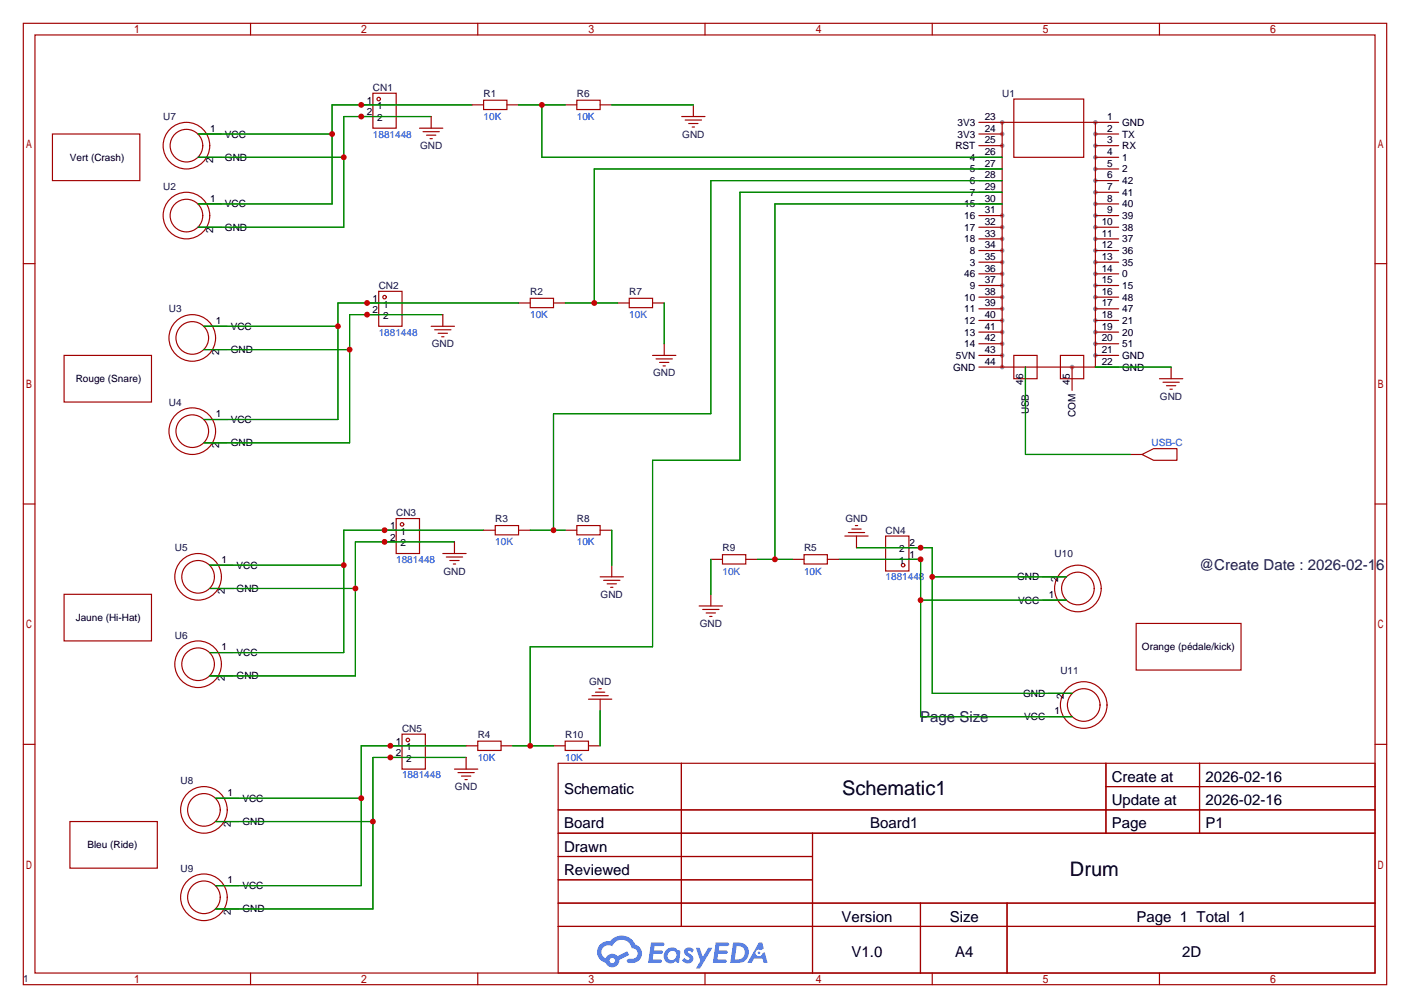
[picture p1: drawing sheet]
<svg xmlns="http://www.w3.org/2000/svg" width="307mm" height="220mm" viewBox="0 0 307 220" stroke-linecap="round" stroke-linejoin="round" font-family="sans-serif">
<g fill="#999">
<circle cx="238.8" cy="26.7" r=".51"/>
<circle cx="238.8" cy="29.2" r=".51"/>
<circle cx="238.8" cy="31.8" r=".51"/>
<circle cx="238.8" cy="34.3" r=".51"/>
<circle cx="238.8" cy="36.8" r=".51"/>
<circle cx="238.8" cy="39.4" r=".51"/>
<circle cx="238.8" cy="41.9" r=".51"/>
<circle cx="238.8" cy="44.4" r=".51"/>
<circle cx="238.8" cy="47" r=".51"/>
<circle cx="238.8" cy="49.5" r=".51"/>
<circle cx="238.8" cy="52.1" r=".51"/>
<circle cx="238.8" cy="54.6" r=".51"/>
<circle cx="238.8" cy="57.1" r=".51"/>
<circle cx="238.8" cy="59.7" r=".51"/>
<circle cx="238.8" cy="62.2" r=".51"/>
<circle cx="238.8" cy="64.8" r=".51"/>
<circle cx="238.8" cy="67.3" r=".51"/>
<circle cx="238.8" cy="69.8" r=".51"/>
<circle cx="238.8" cy="72.4" r=".51"/>
<circle cx="238.8" cy="74.9" r=".51"/>
<circle cx="238.8" cy="77.5" r=".51"/>
<circle cx="218.4" cy="26.7" r=".51"/>
<circle cx="218.4" cy="29.2" r=".51"/>
<circle cx="218.4" cy="31.7" r=".51"/>
<circle cx="218.4" cy="47" r=".51"/>
<circle cx="218.4" cy="49.5" r=".51"/>
<circle cx="218.4" cy="52.1" r=".51"/>
<circle cx="218.4" cy="54.6" r=".51"/>
<circle cx="218.4" cy="57.1" r=".51"/>
<circle cx="218.4" cy="59.7" r=".51"/>
<circle cx="218.4" cy="62.2" r=".51"/>
<circle cx="218.4" cy="64.8" r=".51"/>
<circle cx="218.4" cy="67.3" r=".51"/>
<circle cx="218.4" cy="69.8" r=".51"/>
<circle cx="218.4" cy="72.4" r=".51"/>
<circle cx="218.4" cy="74.9" r=".51"/>
<circle cx="218.4" cy="77.5" r=".51"/>
<circle cx="218.4" cy="80" r=".51"/>
<circle cx="233.7" cy="80" r=".51"/>
</g>
<g fill="none" stroke="#a10000" stroke-width=".25">
<path d="M5.1 5.1h297.2v209.5h-297.2zM7.6 7.6h292.1v204.5h-292.1zM54.6 5.1v2.5M104.1 5.1v2.5M153.7 5.1v2.5M203.2 5.1v2.5M252.7 5.1v2.5M5.1 57.5h2.5M299.7 57.5h2.6M5.1 109.9h2.5M299.7 109.9h2.6M5.1 162.2h2.5"/>
<path d="M121.7 166.4h178v45.7h-178zM121.7 176.5h178M148.5 166.4v35.5M241.1 166.4v15.2M241.1 171.4h58.6M261.5 166.4v15.2M299.7 162.2h2.6M121.7 181.6h178M121.7 186.7h55.4M121.7 196.8h178M121.7 191.8h55.4M177.1 181.6v30.5"/>
<path d="M200.6 196.8v15.3M219.5 196.8v15.3M54.6 212.1v2.5M104.1 212.1v2.5M121.7 201.9h178M153.7 212.1v2.5M203.2 212.1v2.5M252.7 212.1v2.5"/>
</g>
<g fill="#5487ff">
<path d="M149.4 206.8a1.3 1.3 0 0 1 1.8 .3l-.4 .6a.54 .54 0 0 0-.9-.3l.2 .3a1.28 1.28 0 0 1 .7 2 1.53 1.53 0 0 1-2.1-.3l.5-.6 .8 .4a.31 .31 0 0 0 .3-.2 .31 .31 0 0 0-.3-.4 1.12 1.12 0 0 1-.6-1.8z"/>
<path d="M151.7 206.6h.8l.7 2 1.2-2h.9l-2.7 4.5h-.9l1-1.6z"/>
<path d="M141.9 205.4h2.3a.46 .46 0 0 1 .5 .1 .46 .46 0 0 1 .1 .5l-.4 .2h-1.7l-.2 .9h1.7a.4 .4 0 0 1 .3 .5 .4 .4 0 0 1-.4 .3h-1.7l-.1 1.2h1.3a.46 .46 0 0 1 .5 .1 .46 .46 0 0 1 .1 .5l-.3 .2h-2.6z"/>
<path d="M156 205.4h2.3a.47 .47 0 0 1 .5 .1 .47 .47 0 0 1 .1 .5l-.4 .2h-1.7l-.1 .9h1.6a.4 .4 0 0 1 .3 .5 .4 .4 0 0 1-.4 .3h-1.7l-.1 1.2h1.3a.46 .46 0 0 1 .5 .1 .46 .46 0 0 1 .2 .5l-.4 .2h-2.6z"/>
<path d="M165.4 205.4h.7l.4 1.4-.6 .3a.75 .75 0 0 0-1.2 .3 .75 .75 0 0 0 .5 1.1 .75 .75 0 0 0 1-.7l.5-.3 .6 2.4h-.8l-.3-1h-1.8l-.6 1h-.9z"/>
<path d="M159.8 205.4l-.6 4.5h1.4a2.27 2.27 0 0 0 2.6-2.3 2.27 2.27 0 0 0-2.7-2.2zM160.6 206.2a1.5 1.5 0 0 1 1.8 1.5 1.5 1.5 0 0 1-2 1.4h-.2z"/>
<path d="M145.2 207.1a1.6 1.6 0 0 0-.3 2.2 1.6 1.6 0 0 0 2.3 .2l.8 .4 .3-2.5-.2-.2-.4-.1a1.58 1.58 0 0 0-2.5 0zM145.8 207.6a.98 .98 0 0 1 1.6 .4 .98 .98 0 0 1-1 1.3 .94 .94 0 0 1-.9-.7 .94 .94 0 0 1 .3-1z"/>
<path d="M130.9 205.8a2.37 2.37 0 0 0 1.1 4 1.54 1.54 0 0 0 1.8 1 1.54 1.54 0 0 0 1.2-1.6l2.2-1.1-.5-.7-2.1 1a1.57 1.57 0 0 0-2.6 .5 1.5 1.5 0 0 1-.7-2.1 1.5 1.5 0 0 1 2.2-.5 2.23 2.23 0 0 1 2.2-1.5 2.23 2.23 0 0 1 2 1.9 1.16 1.16 0 0 1 1.3 1.1 1.16 1.16 0 0 1-1.1 1.2h-.7a.47 .47 0 0 0-.6 .4 .47 .47 0 0 0 .5 .5 2.17 2.17 0 0 0 2.5-.9 2.17 2.17 0 0 0-.4-2.7l-.8-.4a3.2 3.2 0 0 0-5.4-.8l-1.1 .1zM132.9 209.4a.6 .6 0 0 1 1.2 0 .6 .6 0 0 1-1.2 0z"/>
<circle cx="165.4" cy="207.7" r=".28"/>
</g>
<g fill="none" stroke="#a10000" stroke-width=".25">
<path d="M11.4 29.2h19.1v10.2h-19.1zM43.2 29.2h5.1M43.2 34.3h5.1M78.7 22.9h2.6M78.7 25.4h2.6M81.3 20.3h5.1v7.6h-5.1zM91.4 27.9h5.1M92.2 28.7h3.6M93 29.5h2M93.7 30.2h.5M94 25.4v2.5M102.9 22.9h2.5"/>
<path d="M105.4 21.8h5.1v2.1h-5.1zM110.5 22.9h2.5M123.2 22.9h2.5M125.7 21.8h5.1v2.1h-5.1zM130.8 22.9h2.5M148.6 25.4h5.1M149.4 26.2h3.5M150.1 26.9h2M150.9 27.7h.5M151.1 22.9v2.5M213.4 26.7h5M213.4 29.2h5"/>
<path d="M213.4 31.8h5M213.4 34.3h5M213.4 36.8h5M213.4 39.4h5M218.4 26.7h20.4v53.3h-20.4zM221 21.6h15.2v12.7h-15.2zM238.8 26.7h5M238.8 29.2h5M238.8 31.8h5M238.8 34.3h5M238.8 36.8h5M238.8 39.4h5"/>
<path d="M43.2 44.4h5.1M43.2 49.5h5.1M213.4 41.9h5M213.4 44.4h5M213.4 47h5M213.4 49.5h5M213.4 52.1h5M213.4 54.6h5M213.4 57.1h5M213.4 59.7h5M238.8 41.9h5M238.8 44.4h5"/>
<path d="M238.8 47h5M238.8 49.5h5M238.8 52.1h5M238.8 54.6h5M238.8 57.1h5M238.8 59.7h5M14 77.5h19v10.1h-19zM44.4 71.1h5.1M44.4 76.2h5.1M80 66h2.5M80 68.6h2.5M82.5 63.5h5.1v7.6h-5.1z"/>
<path d="M94 71.1h5.1M94.7 71.9h3.6M95.5 72.6h2M96.3 73.4h.5M96.5 68.6v2.5M113 66h2.6M115.6 65h5v2.1h-5zM120.6 66h2.6M134.6 66h2.6M137.2 65h5v2.1h-5zM142.2 77.5h5.1M142.2 66h2.6"/>
<path d="M143 78.2h3.6M143.8 79h2M144.5 79.8h.5M144.8 74.9v2.6M213.4 62.2h5M213.4 64.8h5M213.4 67.3h5M213.4 69.8h5M213.4 72.4h5M213.4 74.9h5M213.4 77.5h5M221 77.5h5.1v5h-5.1z"/>
<path d="M231.1 77.5h5.1v5h-5.1zM238.8 62.2h5M238.8 64.8h5M238.8 67.3h5M238.8 69.8h5M238.8 72.4h5M238.8 74.9h5M238.8 77.5h5M44.4 91.4h5.1M44.4 96.5h5.1M213.4 80h5M223.5 80v5.1"/>
<path d="M233.7 80v5.1M238.8 80h5M246.4 99.1h2.5M248.9 99.1l2.6-1.3h5v2.5h-5zM252.7 82.5h5.1M253.5 83.3h3.5M254.3 84.1h2M255 84.8h.5M255.3 80v2.5M83.8 115.6h2.6M83.8 118.1h2.6M86.4 113h5v7.6h-5z"/>
<path d="M99.1 118.1v2.5M105.4 115.6h2.5M107.9 114.6h5.1v2h-5.1zM113 115.6h2.6M123.2 115.6h2.5M125.7 114.6h5.1v2h-5.1zM130.8 115.6h2.5M184.1 116.8h5.1M184.9 116.1h3.6M185.7 115.3h2M186.4 114.6h.5M186.7 116.8v2.6"/>
<path d="M193 116.8h5.1v7.7h-5.1zM198.1 119.4h2.6M14 129.5h19v10.2h-19zM45.7 123.2h5.1M45.7 128.3h5.1M96.5 120.6h5.1M97.3 121.4h3.5M98 122.2h2.1M98.8 122.9h.5M130.8 125.7h5.1M131.6 126.5h3.5M132.3 127.3h2.1"/>
<path d="M133.1 128h.5M133.3 123.2v2.5M152.4 132.1h5.1M153.2 132.8h3.5M153.9 133.6h2.1M154.7 134.4h.5M154.9 121.9h2.6M154.9 129.5v2.6M157.5 120.9h5.1v2h-5.1zM162.6 121.9h2.5M172.7 121.9h2.6M175.3 120.9h5v2h-5z"/>
<path d="M180.3 121.9h2.6M198.1 121.9h2.6M227.3 130.8h5.1M227.3 125.7h5.1M247.6 135.9h22.9v10.1h-22.9zM45.7 142.2h5.1M45.7 147.3h5.1M128.3 152.4h5M129 151.6h3.6M129.8 150.9h2M130.6 150.1h.5M130.8 152.4v2.5"/>
<path d="M228.6 156.2h5.1M228.6 151.1h5.1M15.2 179.1h19.1v10.1h-19.1zM47 174h5.1M47 179.1h5.1M85.1 162.6h2.5M85.1 165.1h2.5M87.6 160h5.1v7.6h-5.1zM99.1 167.6h5M99.8 168.4h3.6M100.6 169.2h2M101.3 169.9h.6"/>
<path d="M101.6 162.6h2.5M101.6 165.1v2.5M104.1 161.5h5.1v2.1h-5.1zM109.2 162.6h2.6M120.6 162.6h2.6M123.2 161.5h5.1v2.1h-5.1zM128.3 162.6h2.5M47 193h5.1M47 198.1h5.1"/>
<circle cx="40.6" cy="31.7" r="3.6"/>
<circle cx="40.6" cy="31.7" r="5.1"/>
<circle cx="82.5" cy="21.6" r=".38"/>
<circle cx="40.6" cy="47" r="3.6"/>
<circle cx="40.6" cy="47" r="5.1"/>
<circle cx="41.9" cy="73.7" r="3.6"/>
<circle cx="41.9" cy="73.7" r="5.1"/>
<circle cx="83.8" cy="64.8" r=".38"/>
<circle cx="41.9" cy="94" r="3.6"/>
<circle cx="41.9" cy="94" r="5.1"/>
<circle cx="87.6" cy="114.3" r=".38"/>
<circle cx="43.2" cy="125.7" r="3.6"/>
<circle cx="43.2" cy="125.7" r="5.1"/>
<circle cx="196.8" cy="123.2" r=".38"/>
<circle cx="234.9" cy="128.3" r="3.6"/>
<circle cx="234.9" cy="128.3" r="5.1"/>
<circle cx="43.2" cy="144.8" r="3.6"/>
<circle cx="43.2" cy="144.8" r="5.1"/>
<circle cx="236.2" cy="153.7" r="3.6"/>
<circle cx="236.2" cy="153.7" r="5.1"/>
<circle cx="44.4" cy="176.5" r="3.6"/>
<circle cx="44.4" cy="176.5" r="5.1"/>
<circle cx="88.9" cy="161.3" r=".38"/>
<circle cx="44.4" cy="195.6" r="3.6"/>
<circle cx="44.4" cy="195.6" r="5.1"/>
</g>
<g fill="none" stroke="#008700" stroke-width=".25">
<path d="M43.2 29.2h29.2M43.2 34.3h31.7M94 25.4h-19.1v24.1h-31.7M102.9 22.9h-30.5v21.5h-29.2M113 22.9h10.2M118.1 22.9v11.4h100.3M133.3 22.9h17.8M218.4 36.8h-88.9v29.2M218.4 39.4h-63.5v50.8h-34.3v25.4M218.4 44.4h-49.5v77.5M218.4 41.9h-57.1v58.4h-19.1v40.7h-26.6v21.6M44.4 71.1h29.3"/>
<path d="M44.4 76.2h31.8M96.5 68.6h-20.3v27.9h-31.8M113 66h-39.3v25.4h-29.3M123.2 66h11.4M144.8 66v8.9M223.5 80v19.1h22.9M238.8 80h16.5M99.1 118.1h-21.6v29.2h-31.8M105.4 115.6h-30.5v26.6h-29.2M115.6 115.6h7.6M133.3 115.6v7.6M186.7 119.4h16.5v31.7h30.5"/>
<path d="M45.7 123.2h29.2M45.7 128.3h31.8M154.9 121.9v7.6M165.1 121.9h7.6M182.9 121.9h17.8v34.3h33M200.7 130.8h31.7M203.2 125.7h29.2M130.8 154.9v7.7M47 174h31.7M47 179.1h34.3M101.6 162.6h-22.9v30.4h-31.7M101.6 165.1h-20.3v33h-34.3"/>
<path d="M111.8 162.6h8.8"/>
</g>
<g fill="#c00">
<circle cx="72.4" cy="29.2" r=".63"/>
<circle cx="78.7" cy="22.9" r=".63"/>
<circle cx="74.9" cy="34.3" r=".63"/>
<circle cx="78.7" cy="25.4" r=".63"/>
<circle cx="73.7" cy="71.1" r=".63"/>
<circle cx="80" cy="66" r=".63"/>
<circle cx="76.2" cy="76.2" r=".63"/>
<circle cx="80" cy="68.6" r=".63"/>
<circle cx="74.9" cy="123.2" r=".63"/>
<circle cx="83.8" cy="115.6" r=".63"/>
<circle cx="77.5" cy="128.3" r=".63"/>
<circle cx="83.8" cy="118.1" r=".63"/>
<circle cx="78.7" cy="174" r=".63"/>
<circle cx="85.1" cy="162.6" r=".63"/>
<circle cx="81.3" cy="179.1" r=".63"/>
<circle cx="85.1" cy="165.1" r=".63"/>
<circle cx="203.2" cy="125.7" r=".63"/>
<circle cx="200.7" cy="119.4" r=".63"/>
<circle cx="200.7" cy="121.9" r=".63"/>
<circle cx="200.7" cy="130.8" r=".63"/>
<circle cx="118.1" cy="22.9" r=".63"/>
<circle cx="129.5" cy="66" r=".63"/>
<circle cx="120.7" cy="115.6" r=".63"/>
<circle cx="115.6" cy="162.6" r=".63"/>
<circle cx="168.9" cy="121.9" r=".63"/>
</g>
<g font-size="4.4">
<text x="183.5" y="173.2">Schematic1</text>
<text x="233.2" y="191">Drum</text>
</g>
<g font-size="3.3" fill="#000080">
<text x="261.4" y="124.3">@Create Date : 2026-02-16</text>
<text x="200.6" y="157.4">Page Size</text>
</g>
<g font-size="3.3">
<text x="122.9" y="173">Schematic</text>
<text x="242.3" y="170.4">Create at</text>
<text x="262.7" y="170.4">2026-02-16</text>
<text x="242.3" y="175.5">Update at</text>
<text x="262.7" y="175.5">2026-02-16</text>
<text x="122.9" y="180.6">Board</text>
<text x="122.9" y="185.7">Drawn</text>
<text x="189.6" y="180.6">Board1</text>
<text x="242.3" y="180.6">Page</text>
<text x="262.7" y="180.6">P1</text>
<text x="122.9" y="190.7">Reviewed</text>
<text x="183.5" y="200.9">Version</text>
<text x="207" y="200.9">Size</text>
<text x="247.7" y="200.9">Page 1 Total 1</text>
<text x="185.6" y="208.5">V1.0</text>
<text x="208.2" y="208.5">A4</text>
<text x="257.7" y="208.5">2D</text>
</g>
<g font-size="2.2">
<text x="79.9" y="22.6">1</text>
<text x="82.2" y="23.9">1</text>
<text x="45.8" y="28.7">1</text>
<text x="49" y="30">VCC</text>
<text x="79.9" y="25.1">2</text>
<text x="82.2" y="26.4">2</text>
<text x="208.7" y="27.4">3V3</text>
<text x="208.7" y="30">3V3</text>
<text x="214.6" y="26.2">23</text>
<text x="214.6" y="28.7">24</text>
<text x="241.4" y="26.2">1</text>
<text x="241.4" y="28.7">2</text>
<text x="244.6" y="27.4">GND</text>
<text x="244.6" y="30">TX</text>
<text x="15.2" y="35.1">Vert (Crash)</text>
<text x="46.5" y="35.5" transform="rotate(-90 46.5 35.5)">2</text>
<text x="49" y="35.1">GND</text>
<text x="208.2" y="32.5">RST</text>
<text x="211.4" y="35.1">4</text>
<text x="214.6" y="31.2">25</text>
<text x="214.6" y="33.8">26</text>
<text x="241.4" y="31.2">3</text>
<text x="241.4" y="33.8">4</text>
<text x="244.6" y="32.5">RX</text>
<text x="244.6" y="35.1">1</text>
<text x="211.4" y="37.6">5</text>
<text x="211.4" y="40.1">6</text>
<text x="214.6" y="36.3">27</text>
<text x="214.6" y="38.9">28</text>
<text x="214.6" y="41.4">29</text>
<text x="241.4" y="36.3">5</text>
<text x="241.4" y="38.9">6</text>
<text x="241.4" y="41.4">7</text>
<text x="244.6" y="37.6">2</text>
<text x="244.6" y="40.1">42</text>
<text x="45.8" y="43.9">1</text>
<text x="49" y="45.2">VCC</text>
<text x="210.2" y="45.2">15</text>
<text x="210.2" y="47.8">16</text>
<text x="211.4" y="42.7">7</text>
<text x="214.6" y="43.9">30</text>
<text x="214.6" y="46.5">31</text>
<text x="241.4" y="43.9">8</text>
<text x="241.4" y="46.5">9</text>
<text x="244.6" y="42.7">41</text>
<text x="244.6" y="45.2">40</text>
<text x="244.6" y="47.8">39</text>
<text x="46.5" y="50.7" transform="rotate(-90 46.5 50.7)">2</text>
<text x="49" y="50.3">GND</text>
<text x="210.2" y="50.3">17</text>
<text x="210.2" y="52.8">18</text>
<text x="214.6" y="49">32</text>
<text x="214.6" y="51.6">33</text>
<text x="240.1" y="49">10</text>
<text x="240.1" y="51.6">11</text>
<text x="244.6" y="50.3">38</text>
<text x="244.6" y="52.8">37</text>
<text x="211.4" y="55.4">8</text>
<text x="211.4" y="57.9">3</text>
<text x="214.6" y="54.1">34</text>
<text x="214.6" y="56.6">35</text>
<text x="214.6" y="59.2">36</text>
<text x="240.1" y="54.1">12</text>
<text x="240.1" y="56.6">13</text>
<text x="240.1" y="59.2">14</text>
<text x="244.6" y="55.4">36</text>
<text x="244.6" y="57.9">35</text>
<text x="81.2" y="65.8">1</text>
<text x="210.2" y="60.5">46</text>
<text x="210.2" y="65.5">10</text>
<text x="211.4" y="63">9</text>
<text x="214.6" y="61.7">37</text>
<text x="214.6" y="64.3">38</text>
<text x="240.1" y="61.7">15</text>
<text x="240.1" y="64.3">16</text>
<text x="244.6" y="60.5">0</text>
<text x="244.6" y="63">15</text>
<text x="244.6" y="65.5">48</text>
<text x="47" y="70.6">1</text>
<text x="50.3" y="71.9">VCC</text>
<text x="81.2" y="68.3">2</text>
<text x="83.5" y="67">1</text>
<text x="83.5" y="69.6">2</text>
<text x="210.2" y="68.1">11</text>
<text x="210.2" y="70.6">12</text>
<text x="214.6" y="66.8">39</text>
<text x="214.6" y="69.3">40</text>
<text x="214.6" y="71.9">41</text>
<text x="240.1" y="66.8">17</text>
<text x="240.1" y="69.3">18</text>
<text x="240.1" y="71.9">19</text>
<text x="244.6" y="68.1">47</text>
<text x="244.6" y="70.6">21</text>
<text x="47.8" y="77.4" transform="rotate(-90 47.8 77.4)">2</text>
<text x="50.3" y="77">GND</text>
<text x="210.2" y="73.2">13</text>
<text x="210.2" y="75.7">14</text>
<text x="214.6" y="74.4">42</text>
<text x="214.6" y="77">43</text>
<text x="240.1" y="74.4">20</text>
<text x="240.1" y="77">21</text>
<text x="244.6" y="73.2">20</text>
<text x="244.6" y="75.7">51</text>
<text x="16.5" y="83.3">Rouge (Snare)</text>
<text x="207.8" y="80.8">GND</text>
<text x="208.4" y="78.2">5VN</text>
<text x="214.6" y="79.5">44</text>
<text x="223" y="83.8" transform="rotate(-90 223 83.8)">46</text>
<text x="233.2" y="83.8" transform="rotate(-90 233.2 83.8)">45</text>
<text x="240.1" y="79.5">22</text>
<text x="244.6" y="78.2">GND</text>
<text x="244.6" y="80.8">GND</text>
<text x="47" y="90.9">1</text>
<text x="50.3" y="92.2">VCC</text>
<text x="224.3" y="90.3" transform="rotate(-90 224.3 90.3)">USB</text>
<text x="234.4" y="90.9" transform="rotate(-90 234.4 90.9)">COM</text>
<text x="47.8" y="97.7" transform="rotate(-90 47.8 97.7)">2</text>
<text x="50.3" y="97.3">GND</text>
<text x="85" y="115.3">1</text>
<text x="85" y="117.8">2</text>
<text x="87.3" y="116.6">1</text>
<text x="87.3" y="119.1">2</text>
<text x="198.2" y="119.1">2</text>
<text x="48.3" y="122.7">1</text>
<text x="51.6" y="124">VCC</text>
<text x="196" y="122.9">1</text>
<text x="196" y="120.4">2</text>
<text x="198.2" y="121.6">1</text>
<text x="49" y="129.5" transform="rotate(-90 49 129.5)">2</text>
<text x="51.6" y="129">GND</text>
<text x="221.7" y="126.5">GND</text>
<text x="222" y="131.6">VCC</text>
<text x="228.6" y="130.3">1</text>
<text x="230.6" y="126.9" transform="rotate(-90 230.6 126.9)">2</text>
<text x="16.5" y="135.4">Jaune (Hi-Hat)</text>
<text x="48.3" y="141.7">1</text>
<text x="51.6" y="143">VCC</text>
<text x="248.9" y="141.7">Orange (pédale/kick)</text>
<text x="49" y="148.5" transform="rotate(-90 49 148.5)">2</text>
<text x="51.6" y="148.1">GND</text>
<text x="223" y="151.9">GND</text>
<text x="229.9" y="155.7">1</text>
<text x="231.9" y="152.3" transform="rotate(-90 231.9 152.3)">2</text>
<text x="223.2" y="157">VCC</text>
<text x="86.3" y="162.3">1</text>
<text x="86.3" y="164.8">2</text>
<text x="88.6" y="163.6">1</text>
<text x="88.6" y="166.1">2</text>
<text x="49.6" y="173.5">1</text>
<text x="52.8" y="174.8">VCC</text>
<text x="52.8" y="179.8">GND</text>
<text x="19" y="184.9">Bleu (Ride)</text>
<text x="50.3" y="180.3" transform="rotate(-90 50.3 180.3)">2</text>
<text x="49.6" y="192.5">1</text>
<text x="52.8" y="193.8">VCC</text>
<text x="50.3" y="199.3" transform="rotate(-90 50.3 199.3)">2</text>
<text x="52.8" y="198.9">GND</text>
</g>
<g font-size="2.2" fill="#000080">
<text x="81.3" y="19.8">CN1</text>
<text x="105.4" y="21.1">R1</text>
<text x="125.7" y="21.1">R6</text>
<text x="218.4" y="21.1">U1</text>
<text x="35.6" y="26.2">U7</text>
<text x="148.7" y="30">GND</text>
<text x="91.6" y="32.5">GND</text>
<text x="35.6" y="41.4">U2</text>
<text x="82.5" y="63">CN2</text>
<text x="115.6" y="64.3">R2</text>
<text x="137.2" y="64.3">R7</text>
<text x="36.8" y="68.1">U3</text>
<text x="94.1" y="75.7">GND</text>
<text x="142.4" y="82">GND</text>
<text x="36.8" y="88.4">U4</text>
<text x="252.8" y="87.1">GND</text>
<text x="86.4" y="112.5">CN3</text>
<text x="107.9" y="113.8">R3</text>
<text x="125.7" y="113.8">R8</text>
<text x="184.3" y="113.8">GND</text>
<text x="193" y="116.3">CN4</text>
<text x="38.1" y="120.1">U5</text>
<text x="96.6" y="125.2">GND</text>
<text x="157.5" y="120.1">R9</text>
<text x="175.3" y="120.1">R5</text>
<text x="229.9" y="121.4">U10</text>
<text x="130.9" y="130.3">GND</text>
<text x="152.5" y="136.7">GND</text>
<text x="38.1" y="139.2">U6</text>
<text x="128.4" y="149.4">GND</text>
<text x="231.1" y="146.8">U11</text>
<text x="87.6" y="159.5">CN5</text>
<text x="104.1" y="160.8">R4</text>
<text x="123.2" y="160.8">R10</text>
<text x="39.4" y="170.9">U8</text>
<text x="99.2" y="172.2">GND</text>
<text x="39.4" y="190">U9</text>
<text x="5.1" y="214.1">1</text>
</g>
<g font-size="2.2" fill="#00f">
<text x="81.3" y="30">1881448</text>
<text x="105.4" y="26.2">10K</text>
<text x="125.7" y="26.2">10K</text>
<text x="115.6" y="69.3">10K</text>
<text x="137.2" y="69.3">10K</text>
<text x="82.5" y="73.2">1881448</text>
<text x="251" y="97.3">USB-C</text>
<text x="107.9" y="118.9">10K</text>
<text x="125.7" y="118.9">10K</text>
<text x="86.4" y="122.7">1881448</text>
<text x="157.5" y="125.2">10K</text>
<text x="175.3" y="125.2">10K</text>
<text x="193" y="126.5">1881448</text>
<text x="104.1" y="165.9">10K</text>
<text x="123.2" y="165.9">10K</text>
<text x="87.6" y="169.7">1881448</text>
</g>
</svg>
